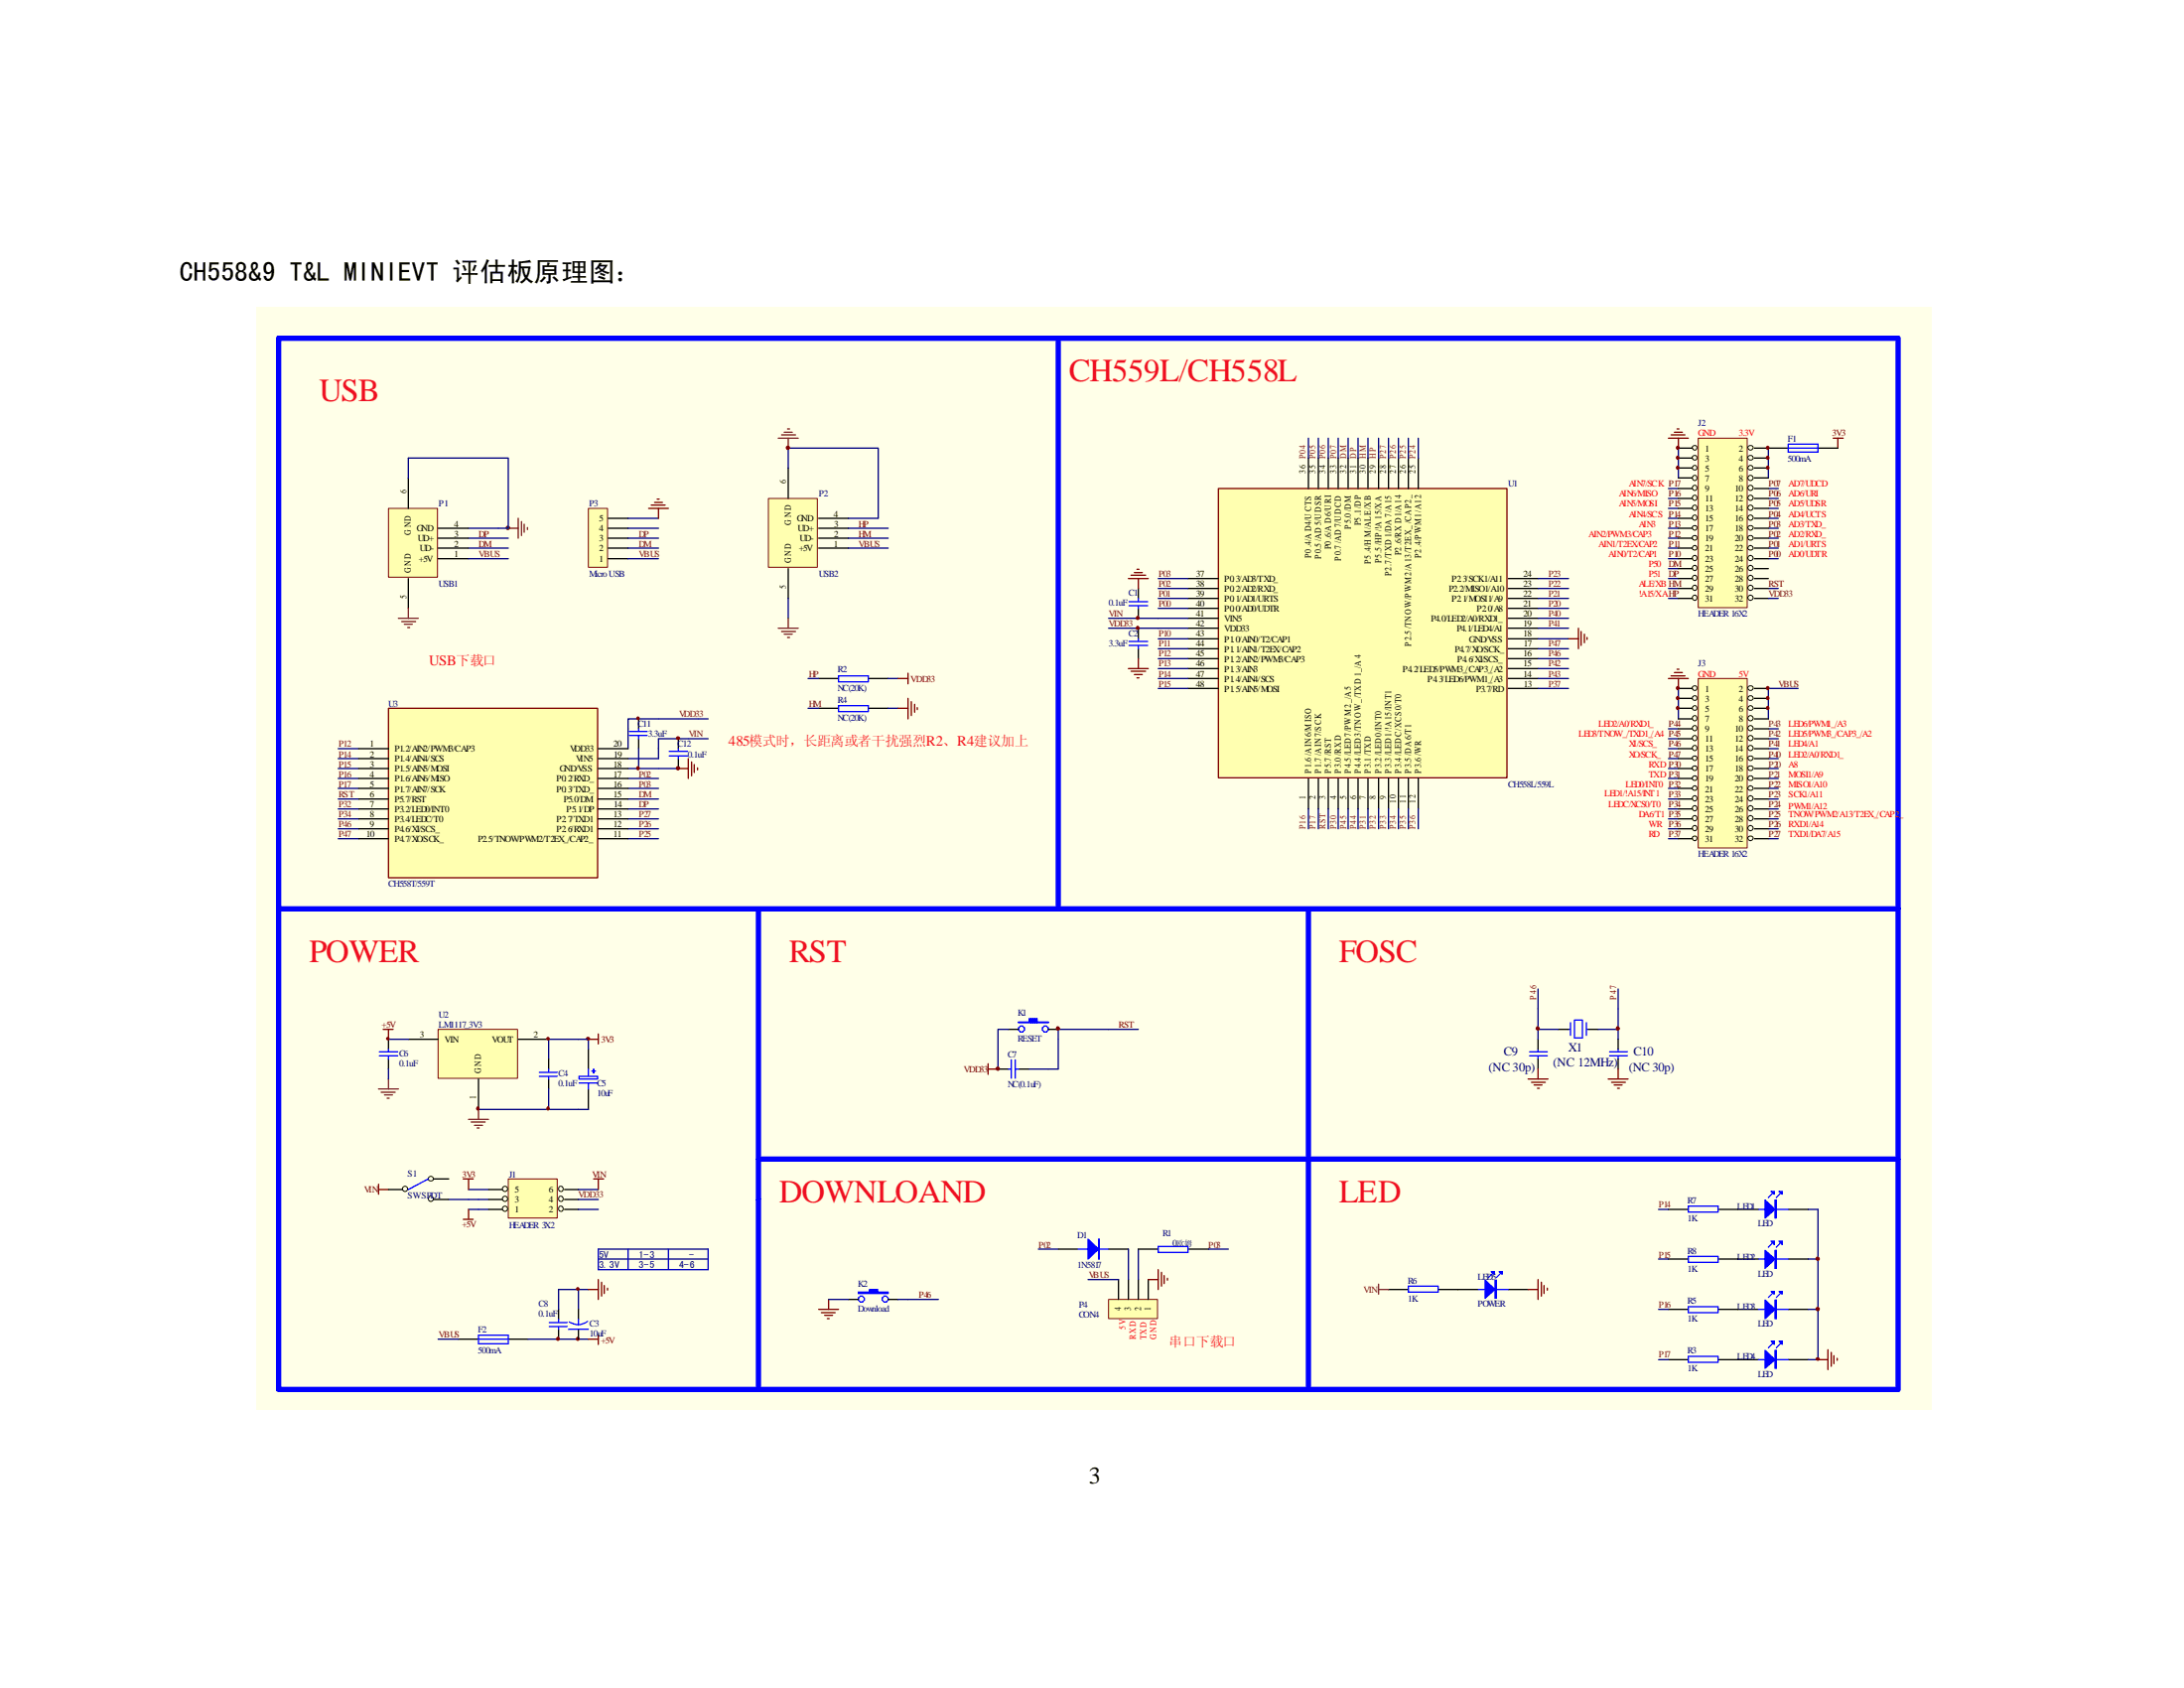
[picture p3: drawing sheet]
<svg xmlns="http://www.w3.org/2000/svg" width="279mm" height="216mm" viewBox="0 0 279 216" stroke-linecap="round" stroke-linejoin="round" font-family="sans-serif">
<path d="M32.8 39.2h214.4v141.1h-214.4z" fill-rule="evenodd" fill="#ffffe8"/>
<g fill="none" stroke="#00f" stroke-width=".17">
<path d="M195.7 135h2.3M195.7 134.5h2.3M196.8 134.2v.3M196.8 135v.5M200.7 131.7h.2M200.9 130.8v1.6M201.4 130.5h1v2.3h-1zM202.9 130.8v1.6M202.9 131.7h.3M205.9 135h2.3M205.9 134.5h2.3M207 134.2v.3"/>
<path d="M207 135v.5"/>
</g>
<path d="M196.8 132.9v1.3M196.8 135.5v1.2M199.3 131.7h1.4M203.2 131.7h1.3M207 132.9v1.3M207 135.5v1.2" fill="none" stroke="#000" stroke-width=".17"/>
<path d="M195.5 138h2.5M195.9 138.4h1.8M196.3 138.8h1M196.7 139.2h.2M196.8 136.7v1.3M205.7 138h2.6M206.2 138.4h1.7M206.5 138.8h1M206.9 139.2h.3M207 136.7v1.3" fill="none" stroke="#800000" stroke-width=".17"/>
<path d="M49.7 65h6.3v8.8h-6.3z" fill-rule="evenodd" fill="#ffffb0" stroke="#800000" stroke-width=".13"/>
<path d="M52.2 61.1v3.9M52.2 74v3.8M56 71.5h3.9M56 67.6h3.9M56 68.8h3.9M56 70.1h3.9M58.7 171.3h2.5M65 171.3h2.6M71.5 167.5v1.2M71.5 170v1.3" fill="none" stroke="#000" stroke-width=".17"/>
<path d="M52.2 58.6v2.5M59.9 67.6h3.9M59.9 68.8h5.1M59.9 70.1h5.1" fill="none" stroke="#000080" stroke-width=".17"/>
<path d="M51 79.1h2.5M51.4 79.5h1.8M51.7 79.8h1M52.2 77.8v1.3M65 67.6h1.3M66.3 66.3v2.5M66.7 66.7v1.8M67.1 67.1v1M67.5 67.5v.2M52.2 80.3h.2" fill="none" stroke="#781915" stroke-width=".17"/>
<path d="M61.2 170.8h3.8v1.1h-3.8zM61.2 171.3h3.8M70.3 169.2h2.3M70.3 169.7h2.3M71.5 168.7v.5M71.5 169.7v.3" fill="none" stroke="#00f" stroke-width=".17"/>
<path d="M98.3 63.8h6.3v8.8h-6.3z" fill-rule="evenodd" fill="#ffffb0" stroke="#800000" stroke-width=".13"/>
<path d="M100.8 59.9v3.9M100.8 72.7v3.8M104.7 70.1h3.8M104.7 66.3h3.8M104.7 67.6h3.8M104.7 68.8h3.8M75.3 134.2v2.5M75.3 139.3v2.6" fill="none" stroke="#000" stroke-width=".17"/>
<path d="M100.8 57.3v2.6M100.8 76.5v2.6M108.5 66.3h3.9M108.5 67.6h5.1M108.5 68.8h5.1" fill="none" stroke="#000080" stroke-width=".17"/>
<path d="M100.8 79.1v1.2M99.6 80.3h2.5M100 80.8h1.8M100.3 81.1h1M100.8 81.5h.2" fill="none" stroke="#781915" stroke-width=".17"/>
<path d="M64.8 67.4h.3l.1 .2-.3 .1h-.1z" fill-rule="evenodd" fill="#800000" stroke="#800000" stroke-width=".13"/>
<path d="M74.1 137.7h2.4v.3h-2.4zM74.1 138.5h2.4M75.3 136.7v1M75.3 138.5v.8M75.7 137h.5M75.9 136.7v.5" fill="none" stroke="#00f" stroke-width=".17"/>
<path d="M49 131.7h1.3M49.7 131.7v1.2" fill="none" stroke="#800000" stroke-width=".17"/>
<path d="M56 131.7h10.2v6.2h-10.2z" fill-rule="evenodd" fill="#ffffb0" stroke="#800000" stroke-width=".13"/>
<g fill="none" stroke="#000" stroke-width=".17">
<path d="M49.7 132.9v1.3M49.7 135.5v1.2M52.2 132.9h3.8M61.2 138v3.9M66.3 132.9h3.9M70.2 135.5v1.2M70.2 138v1.3M127.7 136.7h1.3M129 131.7h1.3M130.3 136.7h1.3M134.1 131.7h1.3M213.4 154.7h2.6"/>
<path d="M219.8 154.7h5.2M228.8 154.7h2.5M177.6 164.9h2.6M184 164.9h5.1M193 164.9h2.5M213.4 173.9h2.6M213.4 167.5h2.6M213.4 161h2.6M219.8 173.9h5.2M219.8 167.5h5.2M219.8 161h5.2M228.8 173.9h2.5"/>
<path d="M228.8 167.5h2.5M228.8 161h2.5"/>
</g>
<g fill="none" stroke="#000080" stroke-width=".17">
<path d="M52.2 58.6h12.8v9M49.7 132.9h2.5M49.7 136.7v1.3M70.2 139.3v2.6M75.3 134.2v-1.3h-5.1v2.6M129 131.7h-1.3v5M145.6 131.7h-10.2v5h-3.8M196.8 129v2.7M199.3 131.7h-2.5v1.2M204.5 131.7h2.5v1.2M207 129v2.7M59.9 154.7h2.6"/>
<path d="M59.9 153.4h2.6M59.9 152.1h2.6M61.2 141.9h14.1M231.3 154.7h1.3M231.3 161h1.3M231.3 167.5h1.3M231.3 173.9h1.3"/>
</g>
<g fill="none" stroke="#00f" stroke-width=".17">
<path d="M48.5 135h2.4M48.5 134.5h2.4M49.7 134.2v.3M49.7 135v.5M69 137.7h2.3M69 137.2h2.3M70.2 136.7v.5M70.2 137.7v.3M129 136.7h.4M129.4 135.6v2.3M129.9 136.7h.4M129.9 135.6v2.3"/>
<path d="M130.3 130.7h3.8v.1h-3.8zM130.6 131.2h.2l.3 .3v.2l-.3 .3h-.2l-.3-.3v-.2zM131.7 130.8v-.5h1v.5M131.7 130.6h1M131.7 130.5h1M131.8 130.3v.5M131.9 130.3v.5M132.1 130.3v.5M132.2 130.3v.5M132.3 130.3v.5M132.4 130.3v.5M132.6 130.3v.5"/>
<path d="M133.3 131.5l.3-.3h.3l.2 .3v.2l-.2 .3h-.3l-.3-.3zM216 154.3h3.8v.7h-3.8zM225 154.7h3.8M226.7 159l-.5 .5M226.7 152.7l-.5 .5M227.8 159l-.6 .5M227.8 152.7l-.6 .5M180.2 164.5h3.8v.8h-3.8zM189.1 164.9h3.9M190.9 162.9l-.5 .5M191.9 162.9l-.5 .5M216 160.7h3.8v.8h-3.8z"/>
<path d="M216 167.1h3.8v.8h-3.8zM216 173.5h3.8v.7h-3.8zM225 173.9h3.8M225 167.5h3.8M225 161h3.8M226.7 171.9l-.5 .5M226.7 165.4l-.5 .5M227.8 171.9l-.6 .5M227.8 165.4l-.6 .5"/>
</g>
<path d="M48.4 139.3h2.6M48.8 139.7h1.7M49.7 138v1.3M49.2 140h1M49.5 140.5h.3M59.9 143.2h2.6M60.3 143.5h1.8M60.7 143.9h1M61 144.3h.3M61.2 141.9v1.3M176.4 164.3v1.2M176.4 164.9h1.2" fill="none" stroke="#781915" stroke-width=".17"/>
<path d="M75.1 132.7h.3v.1l-.2 .2-.2-.2z" fill-rule="evenodd" fill="#800000" stroke="#800000" stroke-width=".13"/>
<g fill="none" stroke="#800000" stroke-width=".17">
<path d="M75.3 132.9h1.2M76.5 132.2v1.3M126.4 136.1v1.3M126.4 136.7h1.3M59.3 150.8h1.2M59.3 156h1.2M59.9 150.8v1.3M59.9 154.7v1.3M195.5 164.9h1.3M196.8 163.7v2.5M197.2 164v1.8M197.5 164.4v1"/>
<path d="M198 164.8v.2"/>
</g>
<g fill="#00f" stroke="#00f" stroke-width=".17">
<path d="M225.8 172.7l1.3 1.2-1.3 1.1z" fill-rule="evenodd"/>
<path d="M227.1 172.7h.1v2.3h-.1z" fill-rule="evenodd"/>
<path d="M227.6 171.5h.4v.5z" fill-rule="evenodd"/>
<path d="M226.6 171.5h.4v.5z" fill-rule="evenodd"/>
<path d="M225.8 166.3l1.3 1.2-1.3 1.2z" fill-rule="evenodd"/>
<path d="M227.1 166.3h.1v2.4h-.1z" fill-rule="evenodd"/>
<path d="M227.6 165.2h.4v.3z" fill-rule="evenodd"/>
<path d="M226.6 165.2h.4v.3z" fill-rule="evenodd"/>
<path d="M225.8 159.9l1.3 1.1-1.3 1.2z" fill-rule="evenodd"/>
<path d="M227.1 159.9h.1v2.3h-.1z" fill-rule="evenodd"/>
<path d="M227.6 158.8h.4v.4z" fill-rule="evenodd"/>
<path d="M226.6 158.8h.4v.4z" fill-rule="evenodd"/>
<path d="M225.8 153.5l1.3 1.2-1.3 1.1z" fill-rule="evenodd"/>
<path d="M227.1 153.5h.1v2.3h-.1z" fill-rule="evenodd"/>
<path d="M227.6 152.4h.4v.3z" fill-rule="evenodd"/>
<path d="M226.6 152.4h.4v.3z" fill-rule="evenodd"/>
<path d="M190 163.7l1.3 1.2-1.3 1.1z" fill-rule="evenodd"/>
<path d="M191.3 163.7h.1v2.3h-.1z" fill-rule="evenodd"/>
<path d="M191.8 162.6h.4v.4z" fill-rule="evenodd"/>
<path d="M190.8 162.6h.4v.4z" fill-rule="evenodd"/>
</g>
<path d="M135.4 43.3v72.9M242.8 43.3v72.9h-207.2" fill="none" stroke="#00f" stroke-width=".68"/>
<path d="M65 150.8h6.3v5h-6.3z" fill-rule="evenodd" fill="#ffffb0" stroke="#800000" stroke-width=".13"/>
<g fill="none" stroke="#000" stroke-width=".13">
<circle cx="51.8" cy="152.1" r=".33"/>
<circle cx="55.1" cy="153.3" r=".33"/>
<circle cx="55.1" cy="150.8" r=".32"/>
<circle cx="64.6" cy="153.3" r=".33"/>
<circle cx="64.6" cy="152.1" r=".33"/>
<circle cx="64.6" cy="154.6" r=".33"/>
<circle cx="71.7" cy="153.3" r=".32"/>
<circle cx="71.7" cy="152.1" r=".32"/>
<circle cx="71.7" cy="154.6" r=".32"/>
</g>
<g fill="none" stroke="#000" stroke-width=".17">
<path d="M104.7 86.8h2.6M104.7 90.6h2.6M111.1 86.8h2.5M111.1 90.6h2.5M49.7 152.1h1.8M55.5 153.4h1.9M55.5 150.8h1.9M62.5 154.7h1.8M62.5 153.4h1.8M62.5 152.1h1.8M72.2 154.7h1.8M72.2 153.4h1.8"/>
<path d="M72.2 152.1h1.8M108.5 166.2h1.3M113.6 166.2h1.3"/>
</g>
<g fill="none" stroke="#000080" stroke-width=".17">
<path d="M214.7 57.3v3.8M226.2 57.3v3.8M103.4 86.8h1.3M103.4 90.6h1.3M113.6 86.8h1.3M113.6 90.6h1.3M214.7 88.1v3.8M226.2 88.1h3.8M196.8 126.5v2.5M207 126.5v2.5M74 153.4h2.5M74 154.7h2.5"/>
<path d="M74 152.1h2.5M106 166.2h2.5M114.9 166.2h5.2"/>
</g>
<path d="M76.5 159.8h14.1v2.6h-14.1zM80.3 159.8v2.6M85.5 159.8v2.6M76.5 161h14.1" fill="none" stroke="#0000b4" stroke-width=".17"/>
<g fill="none" stroke="#800000" stroke-width=".17">
<path d="M213.4 56h2.6M213.8 55.6h1.8M214.2 55.3h1M214.5 54.9h.3M214.7 56v1.3M234.5 56h1.3M235.1 56v1.3M114.9 86.8h1.3M114.9 90.6h1.3M116.2 86.1v1.4M116.2 89.3v2.6M116.6 89.7v1.8"/>
<path d="M117 90.1v1M117.3 90.5v.3M213.4 86.8h2.6M213.8 86.4h1.8M214.2 86h1M214.5 85.6h.3M214.7 86.8v1.3M48.4 151.5v1.2M48.4 152.1h1.3M75.9 150.8h1.3M76.5 150.8v1.3M104.7 167.5h2.6"/>
<path d="M105.1 167.9h1.7M105.5 168.2h1M105.8 168.7h.3M106 166.2v1.3"/>
</g>
<g fill="none" stroke="#00f" stroke-width=".17">
<path d="M107.3 86.4h3.8v.8h-3.8zM107.3 90.3h3.8v.7h-3.8zM54.8 150.8l-2.6 1.3M109.8 165.3h3.8v.1h-3.8zM110.1 165.8h.2l.3 .2v.3l-.3 .2h-.2l-.3-.2v-.3zM111.3 165.4v-.5h1v.5M111.3 165.2h1M111.3 165h1M111.3 164.9v.5M111.5 164.9v.5M111.6 164.9v.5M111.8 164.9v.5"/>
<path d="M112 164.9v.5M112.1 164.9v.5M112.9 166l.2-.2h.3l.2 .2v.3l-.2 .2h-.3l-.2-.2z"/>
</g>
<path d="M242.8 43.3h-207.2v134.4h207.2v-61.5M97 116.2v61.5M97 148.3h145.8" fill="none" stroke="#00f" stroke-width=".68"/>
<path d="M75.3 65h2.4v7.6h-2.4z" fill-rule="evenodd" fill="#ffffb0" stroke="#800000" stroke-width=".13"/>
<path d="M77.8 71.5h2.5M77.8 70.1h2.5M77.8 68.8h2.5M77.8 67.6h2.5M77.8 66.3h2.5" fill="none" stroke="#000" stroke-width=".17"/>
<path d="M59.9 71.5h5.1M63.8 67.6h1.2M80.3 71.5h3.9M80.3 70.1h3.9M80.3 68.8h3.9M80.3 67.6h3.9M80.3 66.3h3.9M56 171.3h2.7M67.6 171.3h7.7M75.3 164.9h-3.8v2.6" fill="none" stroke="#000080" stroke-width=".17"/>
<path d="M83 65h2.5M83.3 64.6h1.8M83.7 64.3h1.1M84.1 63.8h.2M84.2 65v1.3M75.3 164.9h1.2M75.3 171.3h1.2M76.5 163.7v2.5M76.5 170.7v1.3M77 164v1.8M77.3 164.4v1M77.7 164.8v.2" fill="none" stroke="#800000" stroke-width=".17"/>
<path d="M167.4 116.2v61.5" fill="none" stroke="#00f" stroke-width=".68"/>
<path d="M141.8 166.2h6.3v2.5h-6.3z" fill-rule="evenodd" fill="#ffffb0" stroke="#800000" stroke-width=".13"/>
<path d="M226.2 57.3h2.6M232.6 57.3h2.5M135.4 159.8h2.5M141.8 159.8h2.6M145.6 159.8h2.6M152 159.8h2.6M143.1 163.7v2.5M144.4 163.7v2.5M145.6 163.7v2.5M146.9 163.7v2.5" fill="none" stroke="#000" stroke-width=".17"/>
<path d="M228.8 56.8h3.8v1h-3.8zM228.8 57.3h3.8M137.9 159.8h3.9M148.2 159.4h3.8v.8h-3.8z" fill="none" stroke="#00f" stroke-width=".17"/>
<g fill="#00f" stroke="#00f" stroke-width=".17">
<path d="M140.5 158.5h.1v2.5h-.1z" fill-rule="evenodd"/>
<path d="M139.2 158.5l1.3 1.3-1.3 1.2z" fill-rule="evenodd"/>
</g>
<path d="M146.9 163.7h1.3M148.2 162.4v2.5M148.6 162.7v1.8M148.9 163.2v1M149.4 163.5v.2M232.6 173.9h1.2M233.8 172.6v2.6M234.3 173v1.8M234.6 173.4v1M235 173.7v.3" fill="none" stroke="#800000" stroke-width=".17"/>
<path d="M226.2 88.1v3.8M132.8 159.8h2.6M144.4 159.8v3.9M145.6 159.8v3.9M154.6 159.8h2.5M212.2 154.7h1.2M232.6 154.7v19.2M139.2 163.7h3.9M212.2 161h1.2M212.2 167.5h1.2M212.2 173.9h1.2" fill="none" stroke="#000080" stroke-width=".17"/>
<g fill="#800000" stroke="#800000" stroke-width=".13">
<path d="M61 141.7l.1-.1 .1 .1v.2h-.2z" fill-rule="evenodd"/>
<path d="M70 141.7l.1-.1 .1 .1v.2h-.2z" fill-rule="evenodd"/>
<path d="M127.5 136.5h.3v.2l-.1 .2-.2-.1z" fill-rule="evenodd"/>
<path d="M135.2 131.4l.1-.1 .2 .1v.3h-.3z" fill-rule="evenodd"/>
<path d="M206.8 131.4l.1-.1 .2 .1 .1 .2-.1 .1h-.3z" fill-rule="evenodd"/>
<path d="M196.6 131.4l.1-.1 .2 .1v.3h-.3z" fill-rule="evenodd"/>
<path d="M232.4 167.3h.3v.3h-.3l-.1-.2z" fill-rule="evenodd"/>
<path d="M232.4 160.8h.2l.1 .2v.2h-.3z" fill-rule="evenodd"/>
<path d="M232.4 173.7h.3v.2h-.3z" fill-rule="evenodd"/>
<circle cx="49.6" cy="132.8" r=".17"/>
<circle cx="70.1" cy="132.8" r=".17"/>
</g>
<path d="M155.9 62.5h36.9v37h-36.9z" fill-rule="evenodd" fill="#ffffb0" stroke="#800000" stroke-width=".17"/>
<g fill="none" stroke="#000" stroke-width=".17">
<path d="M167.4 58.6v3.9M168.7 58.6v3.9M169.9 58.6v3.9M171.2 58.6v3.9M172.5 58.6v3.9M173.7 58.6v3.9M175 58.6v3.9M176.4 58.6v3.9M177.6 58.6v3.9M178.9 58.6v3.9M180.2 58.6v3.9M181.4 58.6v3.9"/>
<path d="M145.6 75.3v1.2M145.6 77.8v1.3M152 79.1h3.9M152 77.8h3.9M152 76.5h3.9M152 75.3h3.9M152 74h3.9M193 79.1h3.8M193 77.8h3.8M193 76.5h3.8M193 75.3h3.8M193 74h3.8"/>
<path d="M145.6 80.3v1.4M145.6 83v1.2M152 88.1h3.9M152 84.2h3.9M152 83h3.9M152 81.7h3.9M152 80.3h3.9M152 85.5h3.9M152 86.8h3.9M167.4 99.6v3.9M168.7 99.6v3.9M169.9 99.6v3.9"/>
<path d="M171.2 99.6v3.9M172.5 99.6v3.9M173.7 99.6v3.9M175 99.6v3.9M176.4 99.6v3.9M177.6 99.6v3.9M178.9 99.6v3.9M180.2 99.6v3.9M181.4 99.6v3.9M193 88.1h3.8M193 84.2h3.8M193 83h3.8"/>
<path d="M193 81.7h3.8M193 80.3h3.8M193 85.5h3.8M193 86.8h3.8"/>
</g>
<g fill="none" stroke="#000080" stroke-width=".17">
<path d="M167.4 56v2.6M168.7 56v2.6M169.9 56v2.6M171.2 56v2.6M172.5 56v2.6M173.7 56v2.6M175 56v2.6M176.4 56v2.6M177.6 56v2.6M178.9 56v2.6M180.2 56v2.6M181.4 56v2.6"/>
<path d="M141.8 79.1h10.2M148.2 74h3.8M148.2 75.3h3.8M148.2 76.5h3.8M148.2 77.8h3.8M196.8 74h3.9M196.8 75.3h3.9M196.8 76.5h3.9M196.8 77.8h3.9M196.8 79.1h3.9M213.4 74h1.3M213.4 75.3h1.3"/>
<path d="M213.4 76.5h1.3M213.4 72.7h1.3M213.4 62.5h1.3M213.4 63.8h1.3M213.4 65h1.3M213.4 66.3h1.3M213.4 67.6h1.3M213.4 68.8h1.3M213.4 70.1h1.3M213.4 71.5h1.3M226.2 75.3h1.3M226.2 62.5h1.3"/>
<path d="M226.2 63.8h1.3M226.2 65h1.3M226.2 66.3h1.3M226.2 67.6h1.3M226.2 68.8h1.3M226.2 70.1h1.3M226.2 71.5h1.3M141.8 80.3h10.2M148.2 84.2h3.8M148.2 81.7h3.8M148.2 83h3.8M148.2 85.5h3.8"/>
<path d="M148.2 86.8h3.8M148.2 88.1h3.8M196.8 84.2h3.9M196.8 81.7h3.9M196.8 80.3h3.9M196.8 83h3.9M196.8 85.5h3.9M196.8 86.8h3.9M196.8 88.1h3.9M213.4 93.2h1.3M213.4 94.5h1.3M213.4 95.8h1.3"/>
<path d="M213.4 97h1.3M213.4 99.6h1.3M213.4 98.3h1.3M226.2 93.2h1.3M226.2 94.5h1.3M226.2 95.8h1.3M226.2 97h1.3M226.2 99.6h1.3M226.2 98.3h1.3M167.4 103.5v2.5M168.7 103.5v2.5M169.9 103.5v2.5"/>
<path d="M171.2 103.5v2.5M172.5 103.5v2.5M173.7 103.5v2.5M175 103.5v2.5M176.4 103.5v2.5M177.6 103.5v2.5M178.9 103.5v2.5M180.2 103.5v2.5M181.4 103.5v2.5M213.4 107.3h1.3M213.4 106h1.3M213.4 104.7h1.3"/>
<path d="M213.4 103.5h1.3M213.4 102.2h1.3M213.4 100.8h1.3M226.2 107.3h1.3M226.2 106h1.3M226.2 104.7h1.3M226.2 103.5h1.3M226.2 102.2h1.3M226.2 100.8h1.3"/>
</g>
<path d="M144.4 77.5h2.4M144.4 77h2.4M145.6 76.5v.5M145.6 77.5v.3M144.4 82.5h2.4M144.4 82h2.4M145.6 81.7v.3M145.6 82.5v.5" fill="none" stroke="#00f" stroke-width=".17"/>
<g fill="none" stroke="#800000" stroke-width=".17">
<path d="M144.4 74h2.5M144.7 73.6h1.9M145.1 73.2h1M145.5 72.8h.2M145.6 74v1.3M144.4 85.5h2.5M144.7 85.9h1.9M145.1 86.3h1M145.5 86.7h.2M145.6 84.2v1.3M200.7 81.7h1.2M201.9 80.3v2.7"/>
<path d="M202.3 80.8v1.7M202.7 81.1v1.1M203 81.5v.3"/>
</g>
<path d="M217.3 56h6.2v21.7h-6.2z" fill-rule="evenodd" fill="#ffffb0" stroke="#800000" stroke-width=".13"/>
<g fill="none" stroke="#000" stroke-width=".13">
<circle cx="216.8" cy="58.5" r=".29"/>
<circle cx="216.8" cy="57.3" r=".29"/>
<circle cx="216.8" cy="59.8" r=".29"/>
<circle cx="224" cy="58.5" r=".32"/>
<circle cx="224" cy="57.3" r=".32"/>
<circle cx="224" cy="59.8" r=".32"/>
<circle cx="216.8" cy="72.6" r=".31"/>
<circle cx="216.8" cy="73.9" r=".31"/>
<circle cx="216.8" cy="64.9" r=".31"/>
<circle cx="216.8" cy="71.4" r=".31"/>
<circle cx="216.8" cy="66.2" r=".31"/>
<circle cx="216.8" cy="63.7" r=".31"/>
<circle cx="216.8" cy="61.1" r=".31"/>
<circle cx="216.8" cy="76.5" r=".31"/>
<circle cx="216.8" cy="62.4" r=".31"/>
<circle cx="216.8" cy="75.2" r=".31"/>
<circle cx="216.8" cy="68.8" r=".29"/>
<circle cx="216.8" cy="70.1" r=".29"/>
<circle cx="216.8" cy="67.5" r=".29"/>
<circle cx="223.9" cy="64.9" r=".33"/>
<circle cx="223.9" cy="72.6" r=".33"/>
<circle cx="223.9" cy="73.9" r=".33"/>
<circle cx="223.9" cy="71.4" r=".33"/>
<circle cx="223.9" cy="63.7" r=".33"/>
<circle cx="223.9" cy="66.2" r=".33"/>
<circle cx="223.9" cy="61.1" r=".33"/>
<circle cx="223.9" cy="76.5" r=".33"/>
<circle cx="223.9" cy="75.2" r=".33"/>
<circle cx="223.9" cy="62.4" r=".33"/>
<circle cx="224" cy="68.8" r=".32"/>
<circle cx="224" cy="70.1" r=".32"/>
<circle cx="224" cy="67.5" r=".32"/>
</g>
<g fill="none" stroke="#000" stroke-width=".17">
<path d="M214.7 57.3h1.8M214.7 58.6h1.8M214.7 59.9h1.8M224.5 57.3h1.7M224.5 58.6h1.7M224.5 59.9h1.7M214.7 61.1h1.8M214.7 62.5h1.8M214.7 63.8h1.8M214.7 65h1.8M214.7 66.3h1.8M214.7 67.6h1.8"/>
<path d="M214.7 68.8h1.8M214.7 70.1h1.8M214.7 71.5h1.8M214.7 72.7h1.8M214.7 74h1.8M214.7 75.3h1.8M214.7 76.5h1.8M224.5 61.1h1.7M224.5 62.5h1.7M224.5 63.8h1.7M224.5 65h1.7M224.5 66.3h1.7"/>
<path d="M224.5 67.6h1.7M224.5 68.8h1.7M224.5 70.1h1.7M224.5 71.5h1.7M224.5 72.7h1.7M224.5 74h1.7M224.5 75.3h1.7M224.5 76.5h1.7"/>
</g>
<path d="M217.3 86.8h6.2v21.7h-6.2z" fill-rule="evenodd" fill="#ffffb0" stroke="#800000" stroke-width=".13"/>
<g fill="none" stroke="#000" stroke-width=".13">
<circle cx="216.8" cy="95.7" r=".31"/>
<circle cx="216.8" cy="93.1" r=".31"/>
<circle cx="216.8" cy="91.9" r=".31"/>
<circle cx="216.8" cy="94.4" r=".31"/>
<circle cx="216.8" cy="89.3" r=".29"/>
<circle cx="216.8" cy="99.5" r=".29"/>
<circle cx="216.8" cy="98.3" r=".29"/>
<circle cx="216.8" cy="88" r=".29"/>
<circle cx="216.8" cy="97" r=".29"/>
<circle cx="216.8" cy="90.6" r=".29"/>
<circle cx="223.9" cy="95.7" r=".33"/>
<circle cx="223.9" cy="93.1" r=".33"/>
<circle cx="223.9" cy="91.9" r=".33"/>
<circle cx="223.9" cy="94.4" r=".33"/>
<circle cx="224" cy="89.3" r=".32"/>
<circle cx="224" cy="99.5" r=".32"/>
<circle cx="224" cy="98.3" r=".32"/>
<circle cx="224" cy="88" r=".32"/>
<circle cx="224" cy="97" r=".32"/>
<circle cx="224" cy="90.6" r=".32"/>
<circle cx="216.8" cy="103.4" r=".31"/>
<circle cx="216.8" cy="104.6" r=".31"/>
<circle cx="216.8" cy="105.9" r=".31"/>
<circle cx="216.8" cy="102.1" r=".31"/>
<circle cx="216.8" cy="100.8" r=".29"/>
<circle cx="216.8" cy="107.2" r=".29"/>
<circle cx="223.9" cy="103.4" r=".33"/>
<circle cx="223.9" cy="105.9" r=".33"/>
<circle cx="223.9" cy="104.6" r=".33"/>
<circle cx="223.9" cy="102.1" r=".33"/>
<circle cx="224" cy="107.2" r=".32"/>
<circle cx="224" cy="100.8" r=".32"/>
</g>
<g fill="none" stroke="#000" stroke-width=".17">
<path d="M86.8 94.5v1.3M86.8 97v1.3M214.7 88.1h1.8M214.7 89.3h1.8M214.7 90.6h1.8M214.7 91.9h1.8M214.7 93.2h1.8M214.7 94.5h1.8M214.7 95.8h1.8M214.7 97h1.8M214.7 98.3h1.8M214.7 99.6h1.8"/>
<path d="M224.5 88.1h1.7M224.5 89.3h1.7M224.5 90.6h1.7M224.5 91.9h1.7M224.5 93.2h1.7M224.5 94.5h1.7M224.5 95.8h1.7M224.5 97h1.7M224.5 98.3h1.7M224.5 99.6h1.7M214.7 100.8h1.8M214.7 102.2h1.8"/>
<path d="M214.7 103.5h1.8M214.7 104.7h1.8M214.7 106h1.8M214.7 107.3h1.8M224.5 100.8h1.7M224.5 102.2h1.7M224.5 103.5h1.7M224.5 104.7h1.7M224.5 106h1.7M224.5 107.3h1.7M74 167.5v1.2M74 170v1.3"/>
</g>
<g fill="#800000" stroke="#800000" stroke-width=".13">
<path d="M214.5 57.1h.1l.2 .1-.2 .3-.1-.1z" fill-rule="evenodd"/>
<path d="M226 57.1h.1l.2 .1-.2 .3-.1-.1z" fill-rule="evenodd"/>
<path d="M214.5 58.4h.2v.3h-.2z" fill-rule="evenodd"/>
<path d="M226 58.4h.3v.3h-.3z" fill-rule="evenodd"/>
<path d="M214.5 59.7l.1-.1 .1 .1v.3h-.2z" fill-rule="evenodd"/>
<path d="M226 59.7l.1-.1 .2 .1v.3h-.3z" fill-rule="evenodd"/>
<path d="M214.5 87.9l.1-.1 .2 .2-.2 .2h-.1z" fill-rule="evenodd"/>
<path d="M226 87.9l.1-.1 .2 .2-.2 .2h-.1z" fill-rule="evenodd"/>
<path d="M214.5 89.1h.2v.3h-.2z" fill-rule="evenodd"/>
<path d="M214.5 90.4l.1-.1 .1 .1v.3h-.2z" fill-rule="evenodd"/>
<path d="M226 90.4l.1-.1 .2 .1v.3h-.3z" fill-rule="evenodd"/>
<path d="M226 89.1h.3v.3h-.3z" fill-rule="evenodd"/>
<path d="M145.4 78.9h.3v.3h-.3z" fill-rule="evenodd"/>
<path d="M145.4 80.2h.3v.3h-.3z" fill-rule="evenodd"/>
<path d="M71.3 171.1h.2v.3h-.2z" fill-rule="evenodd"/>
<path d="M73.8 171.1h.2v.3h-.2z" fill-rule="evenodd"/>
<path d="M100.6 57.1h.3l.1 .3-.2 .1-.2-.1z" fill-rule="evenodd"/>
<circle cx="73.9" cy="164.8" r=".17"/>
</g>
<g fill="none" stroke="#000080" stroke-width=".17">
<path d="M100.8 57.3h11.6v9M108.5 70.1h5.1M226.2 76.5h1.3M43.3 98.3h2.6M43.3 97h2.6M43.3 99.6h2.6M43.3 95.8h2.6M80.3 98.3h6.5M80.3 97h3.9M80.3 93.2v2.6M80.3 99.6h3.9M88.1 94.5h-3.9v1.3"/>
<path d="M43.3 100.8h2.6M43.3 106h2.6M43.3 102.2h2.6M43.3 103.5h2.6M43.3 104.7h2.6M43.3 107.3h2.6M80.3 100.8h3.9M80.3 106h3.9M80.3 102.2h3.9M80.3 103.5h3.9M80.3 104.7h3.9M80.3 107.3h3.9"/>
<path d="M57.4 153.4h2.5M74 164.9v2.6"/>
</g>
<path d="M85.6 96.7h2.4M85.6 96.1h2.4M86.8 95.8v.3M86.8 96.7v.3M72.7 170h2.6M74 168.7v.8M75.2 169a2.04 2.04 0 0 1-2.4 .1" fill="none" stroke="#00f" stroke-width=".17"/>
<path d="M99.6 56h2.5M100 55.6h1.8M100.3 55.3h1M100.8 54.9h.2M100.8 56v1.3" fill="none" stroke="#781915" stroke-width=".17"/>
<path d="M49.7 90.6h26.8v21.7h-26.8z" fill-rule="evenodd" fill="#ffffb0" stroke="#800000" stroke-width=".17"/>
<g fill="none" stroke="#000" stroke-width=".17">
<path d="M45.9 98.3h3.8M45.9 99.6h3.8M45.9 97h3.8M45.9 95.8h3.8M76.5 98.3h3.8M76.5 99.6h3.8M76.5 97h3.8M76.5 95.8h3.8M81.7 91.9v1.3M81.7 94.5v1.3M45.9 100.8h3.8M45.9 102.2h3.8"/>
<path d="M45.9 103.5h3.8M45.9 104.7h3.8M45.9 106h3.8M45.9 107.3h3.8M76.5 100.8h3.8M76.5 102.2h3.8M76.5 103.5h3.8M76.5 104.7h3.8M76.5 106h3.8M76.5 107.3h3.8"/>
</g>
<path d="M81.7 95.8v2.5M84.2 95.8v1.2M88.1 94.5h2.5M90.6 91.9h-10.3v1.3" fill="none" stroke="#000080" stroke-width=".17"/>
<path d="M86.8 98.3h1.3M88.1 97v2.6M88.5 97.5v1.7M88.8 97.8v1M89.2 98.2v.3" fill="none" stroke="#800000" stroke-width=".17"/>
<path d="M80.5 94.1h2.3M80.5 93.6h2.3M81.7 93.2v.4M81.7 94.1v.4" fill="none" stroke="#00f" stroke-width=".17"/>
<g fill="#800000" stroke="#800000" stroke-width=".13">
<path d="M86.6 94.3h.3l.1 .1-.3 .2-.2-.2z" fill-rule="evenodd"/>
<path d="M86.6 98.1h.3v.3l-.2 .1-.1-.1z" fill-rule="evenodd"/>
<path d="M81.5 98.1l.1-.1 .2 .2-.2 .3-.1-.1z" fill-rule="evenodd"/>
<circle cx="81.6" cy="91.9" r=".17"/>
</g>
<g font-size="4.1" fill="#ed0e22">
<text x="40.8" y="51.3">USB</text>
<text x="136.7" y="48.8">CH559L/CH558L</text>
<text x="39.5" y="123">POWER</text>
<text x="100.9" y="123">RST</text>
<text x="171.3" y="123">FOSC</text>
<text x="99.7" y="153.8">DOWNLOAND</text>
<text x="171.3" y="153.8">LED</text>
</g>
<text font-size="3.5" x="22.9" y="36">CH558&amp;9 T&amp;L MINIEVT 评估板原理图：</text>
<text font-size="3" x="139.3" y="189.7">3</text>
<g font-size="1.9" fill="#ed0e22">
<text x="54.9" y="85.1">USB下载口</text>
<text x="93.2" y="95.3">485模式时，长距离或者干扰强烈R2、R4建议加上</text>
</g>
<text font-size="1.8" fill="#ed0e22" x="149.5" y="172.2">串口下载口</text>
<g font-size="1.6" fill="#000080">
<text x="190.4" y="137">(NC 30p)</text>
<text x="192.4" y="135">C9</text>
<text x="198.7" y="136.4">(NC 12MHz)</text>
<text x="200.7" y="134.5">X1</text>
<text x="208.4" y="137">(NC 30p)</text>
<text x="209" y="135">C10</text>
</g>
<g font-size="1.3" fill="#000080">
<text x="76.6" y="161">5V</text>
<text x="81.7" y="161">1-3</text>
<text x="88.1" y="161">-</text>
<text x="76.6" y="162.2">3.3V</text>
<text x="81.7" y="162.2">3-5</text>
<text x="86.9" y="162.2">4-6</text>
</g>
<g font-size="1.2" fill="#f00">
<text x="217.3" y="55.8">GND</text>
<text x="222.4" y="55.8">3.3V</text>
<text x="207.1" y="64.8">AIN5/MOSI</text>
<text x="207.1" y="63.5">AIN6/MISO</text>
<text x="208.4" y="62.2">AIN7/SCK P17</text>
<text x="228.8" y="64.8">AD5/UDSR</text>
<text x="228.8" y="63.5">AD6/URI</text>
<text x="228.8" y="62.2">AD7/UDCD</text>
<text x="203.2" y="68.7">AIN2/PWM3/CAP3</text>
<text x="204.5" y="69.9">AIN1/T2EX/CAP2</text>
<text x="205.7" y="71.2">AIN0/T2/CAP1</text>
<text x="208.4" y="66.1">AIN4/SCS P14</text>
<text x="209.6" y="67.4">AIN3</text>
<text x="228.8" y="71.2">AD0/UDTR</text>
<text x="228.8" y="69.9">AD1/URTS</text>
<text x="228.8" y="68.7">AD2/RXD_</text>
<text x="228.8" y="67.4">AD3/TXD_</text>
<text x="228.8" y="66.1">AD4/UCTS</text>
<text x="209.6" y="75">ALE/XB HM</text>
<text x="209.6" y="76.4">!A15/XAHP</text>
<text x="210.9" y="72.5">P50</text>
<text x="210.9" y="73.7">P51</text>
<text x="217.3" y="86.6">GND</text>
<text x="222.4" y="86.6">5V</text>
<text x="201.9" y="94.2">LED3/TNOW_/TXD1_/A4 P45</text>
<text x="204.5" y="93">LED2/A0/RXD1_</text>
<text x="208.4" y="95.5">XI/SCS_</text>
<text x="228.8" y="95.5">LED4/A1</text>
<text x="228.8" y="94.2">LED5/PWM3_/CAP3_/A2</text>
<text x="228.8" y="93">LED6/PWM1_/A3</text>
<text x="205.2" y="101.9">LED1/!A15/INT1</text>
<text x="207.9" y="100.7">LED0/INT0 P32</text>
<text x="208.4" y="96.9">XO/SCK_</text>
<text x="210.9" y="98.1">RXD P30</text>
<text x="210.9" y="99.4">TXD P31</text>
<text x="228.8" y="96.9">LED2/A0/RXD1_</text>
<text x="228.8" y="98.1">A8</text>
<text x="228.8" y="99.4">MOSI1/A9</text>
<text x="228.8" y="100.7">MISO1/A10</text>
<text x="228.8" y="101.9">SCK1/A11</text>
<text x="205.7" y="103.2">LEDC/XCS0/T0</text>
<text x="209.6" y="104.5">DA6/T1 P35</text>
<text x="210.9" y="105.7">WR P36</text>
<text x="210.9" y="107.1">RD</text>
<text x="228.8" y="103.5">PWM1/A12</text>
<text x="228.8" y="104.5">TNOW/PWM2/A13/T2EX_/CAP2_</text>
<text x="228.8" y="105.7">RXD1/A14</text>
<text x="228.8" y="107.1">TXD1/DA7/A15</text>
<text x="144" y="170.1" transform="rotate(-90 144 170.1)">5V</text>
<text x="145.3" y="171.4" transform="rotate(-90 145.3 171.4)">RX D</text>
<text x="146.6" y="171.4" transform="rotate(-90 146.6 171.4)">TXD</text>
<text x="147.9" y="171.4" transform="rotate(-90 147.9 171.4)">G ND</text>
</g>
<g font-size="1.2" fill="#000080">
<text x="217.3" y="54.5">J2</text>
<text x="228.7" y="56.5">F1</text>
<text x="228.7" y="59">500mA</text>
<text x="56.1" y="64.8">P1</text>
<text x="75.4" y="64.8">P3</text>
<text x="104.7" y="63.5">P2</text>
<text x="193" y="62.2">U1</text>
<text x="56.1" y="75">USB1</text>
<text x="75.4" y="73.7">MicroUSB</text>
<text x="104.7" y="73.7">USB2</text>
<text x="141.8" y="77.5">0.1uF</text>
<text x="144.4" y="76.2">C1</text>
<text x="141.8" y="82.6">3.3uF</text>
<text x="144.4" y="81.4">C2</text>
<text x="217.3" y="78.9">HEADER 16X2</text>
<text x="107.2" y="86">R2</text>
<text x="107.2" y="88.4">NC(20K)</text>
<text x="107.2" y="89.9">R4</text>
<text x="217.3" y="85.3">J3</text>
<text x="49.7" y="90.4">U3</text>
<text x="81.6" y="93">C11</text>
<text x="82.9" y="94.2">3.3uF</text>
<text x="86.7" y="95.5">C12</text>
<text x="107.2" y="92.2">NC(20K)</text>
<text x="88" y="96.9">0.1uF</text>
<text x="193" y="100.7">CH558L/559L</text>
<text x="49.7" y="113.5">CH558T/559T</text>
<text x="217.3" y="109.6">HEADER 16X2</text>
<text x="56.1" y="130.1">U2</text>
<text x="56.1" y="131.4">LM1117_3V3</text>
<text x="130.2" y="130">K1</text>
<text x="51.1" y="135.1">C6</text>
<text x="51.1" y="136.4">0.1uF</text>
<text x="71.5" y="137.7">C4</text>
<text x="128.9" y="135.2">C7</text>
<text x="130.2" y="133.2">RESET</text>
<text x="71.5" y="138.9">0.1uF</text>
<text x="76.4" y="138.9">C5</text>
<text x="76.4" y="140.2">10uF</text>
<text x="128.9" y="139.1">NC(0.1uF)</text>
<text x="52.2" y="150.5">S1</text>
<text x="52.2" y="153.3">SWSPDT</text>
<text x="65.1" y="150.6">J1</text>
<text x="215.9" y="153.9">R7</text>
<text x="222.2" y="154.7">LED1</text>
<text x="65.1" y="157.1">HEADER 3X2</text>
<text x="137.8" y="158.3">D1</text>
<text x="148.8" y="158.2">R1</text>
<text x="150" y="159.4">0</text>
<text x="215.9" y="160.4">R8</text>
<text x="215.9" y="156.2">1K</text>
<text x="222.2" y="161.1">LED2</text>
<text x="224.9" y="156.9">LED</text>
<text x="68.9" y="167.1">C8</text>
<text x="109.7" y="164.6">K2</text>
<text x="109.7" y="167.8">Download</text>
<text x="137.8" y="162.1">1N5817</text>
<text x="138" y="167.3">P4</text>
<text x="180.1" y="164.2">R6</text>
<text x="180.1" y="166.5">1K</text>
<text x="189.1" y="163.7">LED5</text>
<text x="189.1" y="167.1">POWER</text>
<text x="215.9" y="166.8">R5</text>
<text x="215.9" y="162.6">1K</text>
<text x="222.2" y="167.6">LED3</text>
<text x="224.9" y="163.3">LED</text>
<text x="61.1" y="170.4">F2</text>
<text x="61.1" y="173.1">500mA</text>
<text x="68.9" y="168.4">0.1uF</text>
<text x="75.4" y="169.7">C3</text>
<text x="75.4" y="170.9">10uF</text>
<text x="138" y="168.6">CON4</text>
<text x="215.9" y="173.1">R3</text>
<text x="215.9" y="169.1">1K</text>
<text x="222.2" y="173.9">LED4</text>
<text x="224.9" y="169.7">LED</text>
<text x="215.9" y="175.4">1K</text>
<text x="224.9" y="176.1">LED</text>
</g>
<g font-size="1.2">
<text x="218.1" y="57.7">1</text>
<text x="218.1" y="59">3</text>
<text x="222.4" y="57.7">2</text>
<text x="222.4" y="59">4</text>
<text x="52" y="63.2" transform="rotate(-90 52 63.2)">6</text>
<text x="100.6" y="61.9" transform="rotate(-90 100.6 61.9)">6</text>
<text x="167" y="60.5" transform="rotate(-90 167 60.5)">36 P04</text>
<text x="168.3" y="60.5" transform="rotate(-90 168.3 60.5)">35 P05</text>
<text x="169.6" y="60.5" transform="rotate(-90 169.6 60.5)">34 P06</text>
<text x="170.9" y="60.5" transform="rotate(-90 170.9 60.5)">33 P07</text>
<text x="172.2" y="60.5" transform="rotate(-90 172.2 60.5)">32 D M</text>
<text x="173.5" y="60.5" transform="rotate(-90 173.5 60.5)">31 D P</text>
<text x="174.8" y="60.5" transform="rotate(-90 174.8 60.5)">30 H M</text>
<text x="176" y="60.5" transform="rotate(-90 176 60.5)">29 H P</text>
<text x="177.3" y="60.5" transform="rotate(-90 177.3 60.5)">28 P27</text>
<text x="178.6" y="60.5" transform="rotate(-90 178.6 60.5)">27 P26</text>
<text x="179.8" y="60.5" transform="rotate(-90 179.8 60.5)">26 P25</text>
<text x="181.1" y="60.5" transform="rotate(-90 181.1 60.5)">25 P24</text>
<text x="218.1" y="60.3">5</text>
<text x="218.1" y="61.6">7</text>
<text x="218.1" y="62.9">9</text>
<text x="218.1" y="64.2">11</text>
<text x="218.1" y="65.4">13</text>
<text x="221.9" y="62.9">10</text>
<text x="221.9" y="64.2">12</text>
<text x="221.9" y="65.4">14</text>
<text x="222.4" y="60.3">6</text>
<text x="222.4" y="61.6">8</text>
<text x="52.6" y="68.4" transform="rotate(-90 52.6 68.4)">G ND</text>
<text x="53.3" y="68">GND</text>
<text x="53.4" y="69.3">UD+</text>
<text x="53.6" y="71.9">+5V</text>
<text x="53.7" y="70.5">UD-</text>
<text x="58.1" y="71.2">1</text>
<text x="58.1" y="67.4">4</text>
<text x="58.1" y="68.7">3</text>
<text x="58.1" y="69.9">2</text>
<text x="76.6" y="71.9">1</text>
<text x="76.6" y="70.5">2</text>
<text x="76.6" y="69.3">3</text>
<text x="76.6" y="68">4</text>
<text x="76.6" y="66.7">5</text>
<text x="101.2" y="72" transform="rotate(-90 101.2 72)">GN D</text>
<text x="101.2" y="67.1" transform="rotate(-90 101.2 67.1)">G N D</text>
<text x="101.9" y="66.7">GND</text>
<text x="102" y="68">UD+</text>
<text x="102.2" y="70.5">+5V</text>
<text x="102.3" y="69.3">UD-</text>
<text x="106.7" y="69.9">1</text>
<text x="106.7" y="66.1">4</text>
<text x="106.7" y="67.4">3</text>
<text x="106.7" y="68.7">2</text>
<text x="167.7" y="71.4" transform="rotate(-90 167.7 71.4)">P0.4/A D4/U CTS</text>
<text x="169" y="71.5" transform="rotate(-90 169 71.5)">P0.5/AD 5/U DSR</text>
<text x="170.3" y="70.3" transform="rotate(-90 170.3 70.3)">P0.6/A D 6/URI</text>
<text x="171.5" y="71.7" transform="rotate(-90 171.5 71.7)">P0.7/AD 7/U DCD</text>
<text x="172.8" y="67.6" transform="rotate(-90 172.8 67.6)">P5.0/D M</text>
<text x="174.1" y="67.2" transform="rotate(-90 174.1 67.2)">P5.1/DP</text>
<text x="176.7" y="72" transform="rotate(-90 176.7 72)">P5.5/HP/!A 15/XA</text>
<text x="179.2" y="71" transform="rotate(-90 179.2 71)">P2.6/RX D 1/A14</text>
<text x="181.8" y="71.4" transform="rotate(-90 181.8 71.4)">P2.4/PWM1/A12</text>
<text x="218.1" y="66.7">15</text>
<text x="218.1" y="68">17</text>
<text x="218.1" y="69.3">19</text>
<text x="218.1" y="70.5">21</text>
<text x="218.1" y="71.9">23</text>
<text x="221.9" y="66.7">16</text>
<text x="221.9" y="68">18</text>
<text x="221.9" y="69.3">20</text>
<text x="221.9" y="70.5">22</text>
<text x="221.9" y="71.9">24</text>
<text x="52" y="76.6" transform="rotate(-90 52 76.6)">5</text>
<text x="52.6" y="73.2" transform="rotate(-90 52.6 73.2)">GN D</text>
<text x="100.6" y="75.3" transform="rotate(-90 100.6 75.3)">5</text>
<text x="153" y="73.7">37</text>
<text x="153" y="75">38</text>
<text x="153" y="76.4">39</text>
<text x="153" y="77.6">40</text>
<text x="156.6" y="74.4">P0.3/AD3/TXD_</text>
<text x="156.6" y="75.7">P0.2/AD2/RXD_</text>
<text x="156.6" y="77">P0.1/AD1/URTS</text>
<text x="175.3" y="72.1" transform="rotate(-90 175.3 72.1)">P5.4/H M/ALE/X B</text>
<text x="178" y="73.7" transform="rotate(-90 178 73.7)">P2.7/TXD 1/DA 7/A15</text>
<text x="185.3" y="75.7">P2.2/MISO1/A10</text>
<text x="185.7" y="77">P2.1/MOSI1/A9</text>
<text x="185.7" y="74.4">P2.3/SCK1/A11</text>
<text x="194.9" y="77.6">21</text>
<text x="194.9" y="76.4">22</text>
<text x="194.9" y="75">23</text>
<text x="194.9" y="73.7">24</text>
<text x="218.1" y="73.2">25</text>
<text x="218.1" y="74.4">27</text>
<text x="218.1" y="75.7">29</text>
<text x="218.1" y="77">31</text>
<text x="221.9" y="73.2">26</text>
<text x="221.9" y="74.4">28</text>
<text x="221.9" y="75.7">30</text>
<text x="221.9" y="77">32</text>
<text x="153" y="78.9">41</text>
<text x="153" y="80.2">42</text>
<text x="153" y="81.4">43</text>
<text x="153" y="82.7">44</text>
<text x="153" y="84">45</text>
<text x="156.6" y="78.2">P0.0/AD0/UDTR</text>
<text x="156.6" y="79.5">VIN5</text>
<text x="156.6" y="80.8">VDD33</text>
<text x="156.6" y="82.1">P1.0/AIN0/T2/CAP1</text>
<text x="156.6" y="83.4">P1.1/AIN1/T2EX/CAP2</text>
<text x="180.5" y="82.6" transform="rotate(-90 180.5 82.6)">P2.5/TNO W/P WM2/A13/T2EX_/CA P2_</text>
<text x="183" y="79.5">P4.0/LED2/A0/RXD1_</text>
<text x="186.1" y="83.4">P4.7/XO/SCK_</text>
<text x="186.4" y="80.8">P4.1/LED4/A1</text>
<text x="188" y="82.1">GND/VSS</text>
<text x="188.9" y="78.2">P2.0/A8</text>
<text x="194.9" y="84">16</text>
<text x="194.9" y="81.4">18</text>
<text x="194.9" y="78.9">20</text>
<text x="194.9" y="80.2">19</text>
<text x="194.9" y="82.7">17</text>
<text x="153" y="87.9">48</text>
<text x="153" y="85.3">46</text>
<text x="153" y="86.6">47</text>
<text x="156.6" y="88.5">P1.5/AIN5/MOSI</text>
<text x="156.6" y="84.7">P1.2/AIN2/PWM3/CAP3</text>
<text x="156.6" y="85.9">P1.3/AIN3</text>
<text x="156.6" y="87.2">P1.4/AIN4/SCS</text>
<text x="179.4" y="85.9">P4.2/LED5/PWM3_/CAP3_/A2</text>
<text x="182.6" y="87.2">P4.3/LED6/PWM1_/A3</text>
<text x="186.4" y="84.7">P4.6/XI/SCS_</text>
<text x="188.8" y="88.5">P3.7/RD</text>
<text x="194.9" y="86.6">14</text>
<text x="194.9" y="85.3">15</text>
<text x="194.9" y="87.9">13</text>
<text x="218.1" y="88.5">1</text>
<text x="218.1" y="89.7">3</text>
<text x="222.4" y="88.5">2</text>
<text x="222.4" y="89.7">4</text>
<text x="47.3" y="95.5">1</text>
<text x="78.5" y="95.5">20</text>
<text x="218.1" y="91">5</text>
<text x="218.1" y="92.4">7</text>
<text x="218.1" y="93.6">9</text>
<text x="218.1" y="94.9">11</text>
<text x="221.9" y="93.6">10</text>
<text x="221.9" y="94.9">12</text>
<text x="222.4" y="91">6</text>
<text x="222.4" y="92.4">8</text>
<text x="47.3" y="98.1">3</text>
<text x="47.3" y="99.4">4</text>
<text x="47.3" y="100.7">5</text>
<text x="47.3" y="101.9">6</text>
<text x="47.3" y="96.9">2</text>
<text x="50.5" y="98.7">P1.5/AIN5/MOSI</text>
<text x="50.5" y="100">P1.6/AIN6/MISO</text>
<text x="50.5" y="101.3">P1.7/AIN7/SCK</text>
<text x="50.5" y="96.2">P1.2/AIN2/PWM3/CAP3</text>
<text x="50.5" y="97.5">P1.4/AIN4/SCS</text>
<text x="71.2" y="101.3">P0.3/TXD_</text>
<text x="71.2" y="100">P0.2/RXD_</text>
<text x="71.6" y="98.7">GND/VSS</text>
<text x="72.9" y="96.2">VDD33</text>
<text x="73.7" y="97.5">VIN5</text>
<text x="78.5" y="98.1">18</text>
<text x="78.5" y="101.9">15</text>
<text x="78.5" y="100.7">16</text>
<text x="78.5" y="99.4">17</text>
<text x="78.5" y="96.9">19</text>
<text x="167.7" y="98.9" transform="rotate(-90 167.7 98.9)">P1.6/A IN 6/M ISO</text>
<text x="169" y="98.9" transform="rotate(-90 169 98.9)">P1.7/A IN 7/S CK</text>
<text x="170.3" y="98.9" transform="rotate(-90 170.3 98.9)">P5.7/RST</text>
<text x="171.5" y="98.9" transform="rotate(-90 171.5 98.9)">P3.0/RX D</text>
<text x="172.8" y="98.9" transform="rotate(-90 172.8 98.9)">P4.5/LED 7/PW M2_/A 5</text>
<text x="174.1" y="98.9" transform="rotate(-90 174.1 98.9)">P4.4/LED 3/TNO W_/TX D 1_/A 4</text>
<text x="175.3" y="98.9" transform="rotate(-90 175.3 98.9)">P3.1/TXD</text>
<text x="176.7" y="98.9" transform="rotate(-90 176.7 98.9)">P3.2/LED 0/INT0</text>
<text x="178" y="98.9" transform="rotate(-90 178 98.9)">P3.3/LED 1/!A15/INT1</text>
<text x="179.2" y="98.9" transform="rotate(-90 179.2 98.9)">P3.4/LED C/XCS 0/T0</text>
<text x="180.5" y="98.9" transform="rotate(-90 180.5 98.9)">P3.5/D A6/T1</text>
<text x="181.8" y="98.9" transform="rotate(-90 181.8 98.9)">P3.6/WR</text>
<text x="218.1" y="96.2">13</text>
<text x="218.1" y="97.5">15</text>
<text x="218.1" y="98.7">17</text>
<text x="218.1" y="100">19</text>
<text x="218.1" y="101.3">21</text>
<text x="221.9" y="96.2">14</text>
<text x="221.9" y="97.5">16</text>
<text x="221.9" y="98.7">18</text>
<text x="221.9" y="100">20</text>
<text x="221.9" y="101.3">22</text>
<text x="46.8" y="107.1">10</text>
<text x="47.3" y="103.2">7</text>
<text x="47.3" y="104.5">8</text>
<text x="47.3" y="105.7">9</text>
<text x="50.5" y="102.6">P5.7/RST</text>
<text x="50.5" y="103.9">P3.2/LED0/INT0</text>
<text x="50.5" y="105.2">P3.4/LEDC/T0</text>
<text x="50.5" y="106.4">P4.6/XI/SCS_</text>
<text x="50.5" y="107.7">P4.7/XO/SCK_</text>
<text x="61.1" y="107.7">P2.5/TNOW/PWM2/T2EX_/CAP2_</text>
<text x="71.2" y="106.4">P2.6/RXD1</text>
<text x="71.2" y="105.2">P2.7/TXD1</text>
<text x="72.1" y="102.6">P5.0/DM</text>
<text x="72.5" y="103.9">P5.1/DP</text>
<text x="78.5" y="107.1">11</text>
<text x="78.5" y="105.7">12</text>
<text x="78.5" y="104.5">13</text>
<text x="78.5" y="103.2">14</text>
<text x="167" y="102.2" transform="rotate(-90 167 102.2)">1</text>
<text x="168.3" y="102.2" transform="rotate(-90 168.3 102.2)">2</text>
<text x="169.6" y="102.2" transform="rotate(-90 169.6 102.2)">3</text>
<text x="170.9" y="102.2" transform="rotate(-90 170.9 102.2)">4</text>
<text x="172.2" y="102.2" transform="rotate(-90 172.2 102.2)">5</text>
<text x="173.5" y="102.2" transform="rotate(-90 173.5 102.2)">6</text>
<text x="174.8" y="102.2" transform="rotate(-90 174.8 102.2)">7</text>
<text x="176" y="102.2" transform="rotate(-90 176 102.2)">8</text>
<text x="177.3" y="102.2" transform="rotate(-90 177.3 102.2)">9</text>
<text x="178.6" y="102.7" transform="rotate(-90 178.6 102.7)">10</text>
<text x="179.8" y="102.7" transform="rotate(-90 179.8 102.7)">11</text>
<text x="181.1" y="102.7" transform="rotate(-90 181.1 102.7)">12</text>
<text x="218.1" y="102.6">23</text>
<text x="218.1" y="103.9">25</text>
<text x="218.1" y="105.2">27</text>
<text x="218.1" y="106.4">29</text>
<text x="218.1" y="107.7">31</text>
<text x="221.9" y="102.6">24</text>
<text x="221.9" y="103.9">26</text>
<text x="221.9" y="105.2">28</text>
<text x="221.9" y="106.4">30</text>
<text x="221.9" y="107.7">32</text>
<text x="53.7" y="132.7">3</text>
<text x="56.9" y="133.3">VIN</text>
<text x="61.6" y="137.3" transform="rotate(-90 61.6 137.3)">G N D</text>
<text x="62.9" y="133.3">VOUT</text>
<text x="68.2" y="132.7">2</text>
<text x="60.9" y="140.6" transform="rotate(-90 60.9 140.6)">1</text>
<text x="65.9" y="155.1">1</text>
<text x="65.9" y="153.8">3</text>
<text x="65.9" y="152.6">5</text>
<text x="70.2" y="155.1">2</text>
<text x="70.2" y="153.8">4</text>
<text x="70.2" y="152.6">6</text>
<text x="143.4" y="167.6" transform="rotate(-90 143.4 167.6)">4</text>
<text x="144.7" y="167.6" transform="rotate(-90 144.7 167.6)">3</text>
<text x="146" y="167.6" transform="rotate(-90 146 167.6)">2</text>
<text x="147.2" y="167.6" transform="rotate(-90 147.2 167.6)">1</text>
</g>
<g font-size="1.2" fill="#800000">
<text x="234.4" y="55.8">3V3</text>
<text x="213.4" y="64.8">P15</text>
<text x="213.4" y="63.5">P16</text>
<text x="226.2" y="64.8">P05</text>
<text x="226.2" y="63.5">P06</text>
<text x="226.2" y="62.2">P07</text>
<text x="61.2" y="68.7">DP</text>
<text x="61.2" y="69.9">DM</text>
<text x="109.8" y="67.4">HP</text>
<text x="109.8" y="68.7">HM</text>
<text x="213.4" y="71.2">P10</text>
<text x="213.4" y="69.9">P11</text>
<text x="213.4" y="68.7">P12</text>
<text x="213.4" y="67.4">P13</text>
<text x="226.2" y="71.2">P00</text>
<text x="226.2" y="69.9">P01</text>
<text x="226.2" y="68.7">P02</text>
<text x="226.2" y="67.4">P03</text>
<text x="226.2" y="66.1">P04</text>
<text x="213.4" y="72.5">DM</text>
<text x="213.4" y="73.7">DP</text>
<text x="226.2" y="75">RST</text>
<text x="116.5" y="87.2">VDD33</text>
<text x="213.4" y="93">P44</text>
<text x="213.4" y="95.5">P46</text>
<text x="226.2" y="95.5">P41</text>
<text x="213.4" y="101.9">P33</text>
<text x="213.4" y="96.9">P47</text>
<text x="226.2" y="100.7">P22</text>
<text x="226.2" y="101.9">P23</text>
<text x="226.2" y="96.9">P40</text>
<text x="213.4" y="103.2">P34</text>
<text x="213.4" y="107.1">P37</text>
<text x="226.2" y="103.2">P24</text>
<text x="226.2" y="104.5">P25</text>
<text x="226.2" y="105.7">P26</text>
<text x="226.2" y="107.1">P27</text>
<text x="48.9" y="131.4">+5V</text>
<text x="143.1" y="131.4">RST</text>
<text x="196.5" y="127.8" transform="rotate(-90 196.5 127.8)">P46</text>
<text x="206.8" y="127.8" transform="rotate(-90 206.8 127.8)">P47</text>
<text x="76.9" y="133.3">3V3</text>
<text x="123.3" y="137.2">VDD33</text>
<text x="46.6" y="152.6">VIN</text>
<text x="59.1" y="150.6">3V3</text>
<text x="75.8" y="150.6">VIN</text>
<text x="59.1" y="157">+5V</text>
<text x="117.5" y="165.9">P46</text>
<text x="76.9" y="171.8">+5V</text>
</g>
<g font-size="1.2" fill="#781915">
<text x="61.2" y="71.2">VBUS</text>
<text x="81.7" y="71.2">VBUS</text>
<text x="81.7" y="69.9">DM</text>
<text x="81.7" y="68.7">DP</text>
<text x="109.8" y="69.9">VBUS</text>
<text x="148.3" y="73.7">P03</text>
<text x="148.3" y="75">P02</text>
<text x="148.3" y="77.6">P00</text>
<text x="148.3" y="76.4">P01</text>
<text x="198.1" y="77.6">P20</text>
<text x="198.1" y="76.4">P21</text>
<text x="198.1" y="75">P22</text>
<text x="198.1" y="73.7">P23</text>
<text x="226.2" y="76.4">VDD33</text>
<text x="141.8" y="80.2">VDD33</text>
<text x="141.8" y="78.9">VIN</text>
<text x="148.3" y="81.4">P10</text>
<text x="148.3" y="82.7">P11</text>
<text x="148.3" y="84">P12</text>
<text x="198.1" y="84">P46</text>
<text x="198.1" y="78.9">P40</text>
<text x="198.1" y="80.2">P41</text>
<text x="198.1" y="82.7">P47</text>
<text x="103.5" y="86.6">HP</text>
<text x="148.3" y="85.3">P13</text>
<text x="148.3" y="86.6">P14</text>
<text x="148.3" y="87.9">P15</text>
<text x="198.1" y="87.9">P37</text>
<text x="198.1" y="85.3">P42</text>
<text x="198.1" y="86.6">P43</text>
<text x="227.5" y="87.9">VBUS</text>
<text x="43.3" y="95.5">P12</text>
<text x="86.9" y="91.7">VDD33</text>
<text x="88.1" y="94.2">VIN</text>
<text x="103.5" y="90.4">HM</text>
<text x="226.2" y="94.2">P42</text>
<text x="226.2" y="93">P43</text>
<text x="43.3" y="96.9">P14</text>
<text x="43.3" y="98.1">P15</text>
<text x="43.3" y="99.4">P16</text>
<text x="43.3" y="100.7">P17</text>
<text x="43.3" y="101.9">RST</text>
<text x="81.7" y="99.4">P02</text>
<text x="81.7" y="100.7">P03</text>
<text x="81.7" y="101.9">DM</text>
<text x="226.2" y="98.1">P20</text>
<text x="226.2" y="99.4">P21</text>
<text x="43.3" y="105.7">P46</text>
<text x="43.3" y="103.2">P32</text>
<text x="43.3" y="104.5">P34</text>
<text x="43.3" y="107.1">P47</text>
<text x="81.7" y="103.2">DP</text>
<text x="81.7" y="107.1">P25</text>
<text x="81.7" y="105.7">P26</text>
<text x="81.7" y="104.5">P27</text>
<text x="167" y="106" transform="rotate(-90 167 106)">P16</text>
<text x="168.3" y="106" transform="rotate(-90 168.3 106)">P17</text>
<text x="169.6" y="106" transform="rotate(-90 169.6 106)">RST</text>
<text x="170.9" y="106" transform="rotate(-90 170.9 106)">P30</text>
<text x="172.2" y="106" transform="rotate(-90 172.2 106)">P45</text>
<text x="173.5" y="106" transform="rotate(-90 173.5 106)">P44</text>
<text x="174.8" y="106" transform="rotate(-90 174.8 106)">P31</text>
<text x="176" y="106" transform="rotate(-90 176 106)">P32</text>
<text x="177.3" y="106" transform="rotate(-90 177.3 106)">P33</text>
<text x="178.6" y="106" transform="rotate(-90 178.6 106)">P34</text>
<text x="179.8" y="106" transform="rotate(-90 179.8 106)">P35</text>
<text x="181.1" y="106" transform="rotate(-90 181.1 106)">P36</text>
<text x="74" y="153.2">VDD33</text>
<text x="212.2" y="154.4">P14</text>
<text x="132.8" y="159.6">P02</text>
<text x="154.6" y="159.6">P03</text>
<text x="212.2" y="160.9">P15</text>
<text x="139.3" y="163.4">VBUS</text>
<text x="174.4" y="165.4">VIN</text>
<text x="212.2" y="167.3">P16</text>
<text x="56.1" y="171.1">VBUS</text>
<text x="212.2" y="173.7">P17</text>
</g>
<text font-size="1" fill="#000080" x="150.5" y="159.4">欧姆</text>
</svg>
